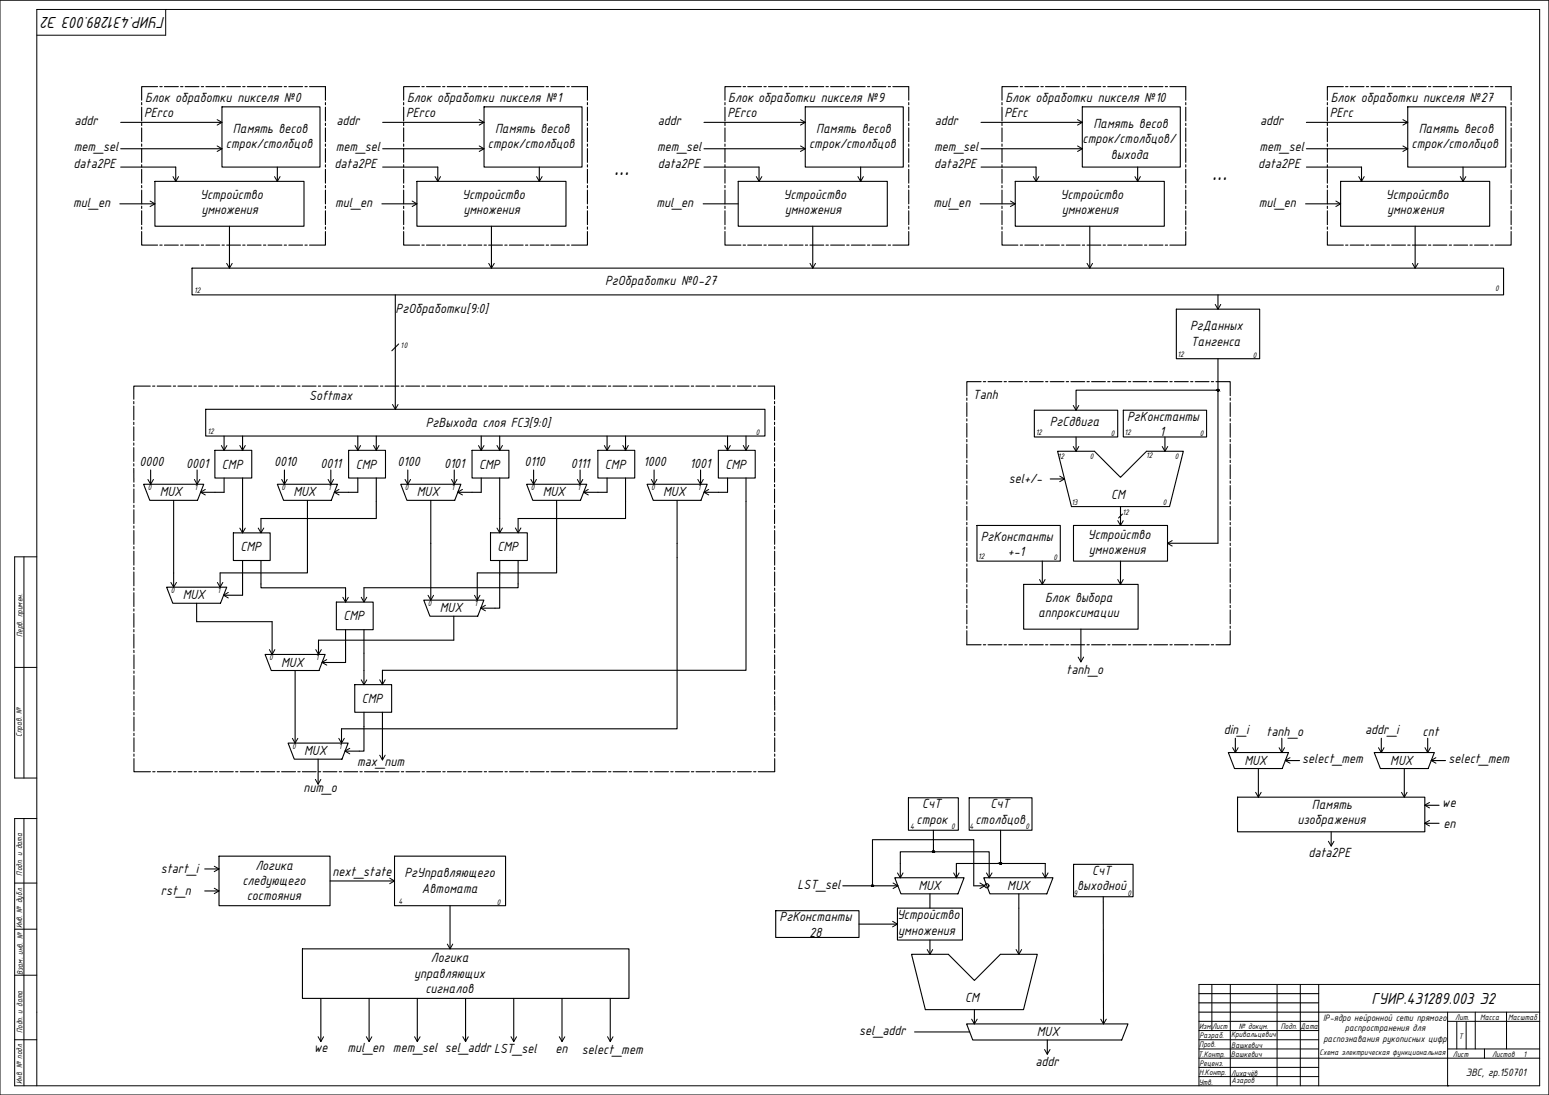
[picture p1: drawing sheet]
<svg xmlns="http://www.w3.org/2000/svg" width="841mm" height="594mm" viewBox="0 0 841 594" stroke-linecap="round" stroke-linejoin="round" font-family="sans-serif">
<!-- layer: KONTUR -->
<path d="M0 0h841v594h-841z" fill="none" stroke="#000" stroke-width=".54"/>
<g fill="none" stroke="#000" stroke-width=".54">
<path d="M90 5v14h-70M13 302v120M20 302h-12v120h12M8 362h12M13 444v145M20 444h-12v145h828v-584h-816v584M8 479h12M8 504h12M8 529h12M658 534v25M668 534v55M693 534v55"/>
<path d="M706 534v55M716 534v55M836 534h-185v55M716 549h120M786 549v40M786 554h50M801 549v20M818 549v20M8 564h12M716 574h120M786 569h50M806 569v5"/>
</g>
<path d="M791 554v15M796 554v15M651 574h65M651 569h65M651 579h65M651 564h65M651 584h65" fill="none" stroke="#000" stroke-width=".54"/>
<!-- layer: 0 -->
<circle cx="786" cy="589" r=".3" fill="#000"/>
<g fill="none" stroke="#000" stroke-width=".54">
<path d="M118 65l3 1-3 2M118 79l3 2-3 1M260 65l3 1-3 2M260 79l3 2-3 1M435 65l2 1-2 2M435 79l2 2-2 1M585 65l3 1-3 2M585 79l3 2-3 1M762 79l2 2-2 1M762 65l2 1-2 2M94 96l1 2 2-2M149 96l2 2 1-2"/>
<path d="M236 96l2 2 1-2M291 96l2 2 1-2M411 96l1 2 2-2M466 96l1 2 2-2M561 96l2 2 1-2M616 96l2 2 1-2M738 96l1 2 2-2M793 96l1 2 2-2M81 109l3 2-3 1M224 109l2 2-2 1M549 109l2 2-2 1M725 109l3 2-3 1"/>
<path d="M123 143l2 2 1-2M265 143l2 2 1-2M440 143l1 2 2-2M590 143l2 2 1-2M767 143l1 2 2-2M660 165l1 3 2-3M213 219l2 3 1-3M583 220l1 3 2-3M120 242l2 2 1-2M130 242l2 2 1-2M193 242l1 2 2-2M203 242l1 2 2-2"/>
<path d="M260 242l1 2 2-2M270 242l1 2 2-2M328 242l2 2 1-2M338 242l2 2 1-2M394 242l1 2 2-2M404 242l1 2 2-2M575 258l3 2-3 1M583 242l1 3 2-3M631 242l2 3 1-3M80 260l2 3 1-3M106 260l1 3 2-3M111 266l-2 1 2 2"/>
<path d="M153 260l1 3 2-3M178 260l2 3 1-3M184 266l-3 1 3 2M220 260l1 3 2-3M245 260l2 3 1-3M251 266l-3 1 3 2M288 260l2 3 1-3M313 260l2 3 1-3M319 266l-2 1 2 2M354 260l1 3 2-3M379 260l1 3 2-3M385 266l-3 1 3 2"/>
<path d="M130 287l2 2 1-2M140 286l2 3 1-3M270 286l1 3 2-3M280 286l1 3 2-3M607 282l1 3 2-2M636 293l-2 2 2 1M93 316l1 3 2-3M118 316l2 3 1-3M564 314l2 3 1-3M607 314l1 3 2-3M124 321l-3 2 3 1M186 324l2 3 1-3"/>
<path d="M196 324l2 3 1-3M232 323l2 3 1-3M258 323l1 3 2-3M264 328l-3 2 3 1M146 352l2 3 1-3M171 352l2 3 1-3M177 358l-2 1 2 2M585 357l2 2 1-2M196 369l2 2 1-2M206 369l2 2 1-2M159 401l1 2 2-2M184 401l1 2 2-2"/>
<path d="M190 406l-3 1 3 2M206 410l2 2 1-2M669 406l2 2 1-2M694 406l2 2 1-2M700 411l-2 2 2 1M748 406l2 2 1-2M774 406l1 2 2-2M780 411l-3 2 3 1M171 423l2 2 1-2M682 430l1 2 2-2M761 430l1 2 2-2M776 435l-2 2 2 1"/>
<path d="M721 456l2 3 1-3M776 445l-2 2 2 1M116 470l3 1-3 2M212 476l2 2-2 1M485 479l3 2-3 1M487 474l2 2 1-2M518 474l1 2 2-2M532 479l3 2-3 1M536 474l1 2 2-2M566 474l2 2 1-2M116 482l3 1-3 2M485 500l2 1-2 2"/>
<path d="M243 512l1 3 2-3M503 515l2 3 1-3M552 515l1 3 2-3M528 553l1 3 2-3M598 553l1 3 2-3M651 559h65M651 554h65M173 562l1 3 2-3M199 562l1 3 2-3M225 562l2 3 1-3M251 562l2 3 1-3M277 562l2 3 1-3"/>
<path d="M304 562l1 3 2-3M330 562l1 3 2-3M567 569l2 3 1-3"/>
</g>
<g fill="none" stroke="#000" stroke-width=".59">
<path d="M77 56v1M77 58v8M86 47h-9v7M87 47h1M89 47h8M98 47h1M101 47h7M109 47h2M112 47h7M121 58h53v33h-53zM121 47h1M123 47h8"/>
<path d="M132 47h1M134 47h8M143 47h1M146 47h7M154 47h2M157 47h7M166 47h1M168 47h9v7M177 56v1M177 58v8M219 56v1M219 58v8"/>
<path d="M228 47h-9v7M229 47h1M232 47h7M240 47h2M243 47h7M252 47h1M254 47h8M263 58h53v33h-53zM263 47h1M265 47h8M274 47h1M277 47h7"/>
<path d="M285 47h2M288 47h7M297 47h1M299 47h8M308 47h1M310 47h9v7M319 56v1M319 58v8M394 56v1M394 58v8M402 47h-8v7M403 47h2"/>
<path d="M406 47h8M415 47h1M417 47h8M426 47h1M428 47h8M437 58h53v33h-53zM437 47h1M440 47h7M448 47h2M451 47h8M460 47h1M462 47h8"/>
<path d="M471 47h1M473 47h8M482 47h1M485 47h8v7M493 56v1M493 58v8M544 56v1M544 58v8M553 47h-9v7M554 47h1M556 47h8M565 47h1"/>
<path d="M568 47h7M576 47h2M579 47h7M588 58h53v33h-53zM588 47h1M590 47h8M599 47h1M601 47h8M610 47h1M613 47h7M621 47h2M624 47h7"/>
<path d="M633 47h1M635 47h9v7M644 56v1M644 58v8M721 56v1M721 58v8M729 47h-8v7M731 47h1M733 47h8M742 47h1M744 47h8M753 47h1"/>
<path d="M756 47h7M764 58h54v33h-54zM764 47h2M767 47h7M776 47h1M778 47h8M787 47h1M789 47h8M798 47h1M801 47h7M809 47h2M812 47h8v7"/>
<path d="M820 56v1M820 58v8M66 66h55M77 67v1M77 69v8M77 78v1M177 67v1M177 69v8M177 78v1M208 66h55M219 67v1M219 69v8"/>
<path d="M219 78v1M319 67v1M319 69v8M319 78v1M382 66h55M394 67v1M394 69v8M394 78v1M493 67v1M493 69v8M493 78v1M533 66h55"/>
<path d="M544 67v1M544 69v8M544 78v1M644 67v1M644 69v8M644 78v1M709 66h55M721 67v1M721 69v8M721 78v1M820 67v1M820 69v8"/>
<path d="M820 78v1M66 91h29v7M66 81h55M77 81v7M77 89v2M77 92v7M84 98h81v25h-81zM151 91v7M177 81v7M177 89v2M177 92v7M208 91h30v7"/>
<path d="M208 81h55M219 81v7M219 89v2M219 92v7M226 98h81v25h-81zM293 91v7M319 81v7M319 89v2M319 92v7M382 91h30v7M382 81h55M394 81v7"/>
<path d="M394 89v2M394 92v7M401 98h81v25h-81zM467 91v7M493 81v7M493 89v2M493 92v7M533 91h30v7M533 81h55M544 81v7M544 89v2M544 92v7"/>
<path d="M551 98h81v25h-81zM618 91v7M644 81v7M644 89v2M644 92v7M709 91h30v7M709 81h55M721 81v7M721 89v2M721 92v7M728 98h81v25h-81zM794 91v7"/>
<path d="M820 81v7M820 89v2M820 92v7M65 111h19M77 101v1M77 103v8M77 112v1M77 114v8M177 101v1M177 103v8M177 112v1M177 114v8"/>
<path d="M207 111h19M219 101v1M219 103v8M219 112v1M219 114v8M319 101v1M319 103v8M319 112v1M319 114v8M382 111h19M394 101v1M394 103v8"/>
<path d="M394 112v1M394 114v8M493 101v1M493 103v8M493 112v1M493 114v8M532 111h19M544 101v1M544 103v8M544 112v1M544 114v8M644 101v1"/>
<path d="M644 103v8M644 112v1M644 114v8M709 111h19M721 101v1M721 103v8M721 112v1M721 114v8M820 101v1M820 103v8M820 112v1M820 114v8"/>
<path d="M77 126v7h9M77 123v1M87 133h1M89 133h8M98 133h1M101 133h7M109 133h2M112 133h7M121 133h1M123 133h8M125 123v22M132 133h1"/>
<path d="M134 133h8M143 133h1M146 133h7M154 133h2M157 133h7M166 133h1M177 126v7h-9M177 123v1M219 126v7h9M219 123v1M229 133h1M232 133h7"/>
<path d="M240 133h2M243 133h7M252 133h1M254 133h8M263 133h1M265 133h8M267 123v22M274 133h1M277 133h7M285 133h2M288 133h7M297 133h1"/>
<path d="M299 133h8M308 133h1M319 126v7h-9M319 123v1M394 126v7h8M394 123v1M403 133h2M406 133h8M415 133h1M417 133h8M426 133h1M428 133h8"/>
<path d="M437 133h1M440 133h7M441 123v22M448 133h2M451 133h8M460 133h1M462 133h8M471 133h1M473 133h8M482 133h1M493 126v7h-8M493 123v1"/>
<path d="M544 126v7h9M544 123v1M554 133h1M556 133h8M565 133h1M568 133h7M576 133h2M579 133h7M588 133h1M590 133h8M592 123v22M599 133h1"/>
<path d="M601 133h8M610 133h1M613 133h7M621 133h2M624 133h7M633 133h1M644 126v7h-9M644 123v1M721 126v7h8M721 123v1M731 133h1M733 133h8"/>
<path d="M742 133h1M744 133h8M753 133h1M756 133h7M764 133h2M767 133h7M768 123v22M776 133h1M778 133h8M787 133h1M789 133h8M798 133h1"/>
<path d="M801 133h7M809 133h2M820 126v7h-8M820 123v1M104 145h712v15h-712zM215 160v62M661 160v8M639 168h45v27h-45zM216 187l-3 3M661 195v100h-27M73 218v1M82 209h-9v8"/>
<path d="M83 209h1M85 209h8M94 209h1M97 209h7M105 209h2M108 209h7M117 209h1M119 209h8M128 209h1M130 209h8M139 209h1M142 209h7"/>
<path d="M150 209h2M153 209h7M162 209h1M164 209h8M173 209h1M175 209h8M184 209h1M187 209h7M195 209h2M198 209h7M207 209h1M209 209h8"/>
<path d="M218 209h1M220 209h8M229 209h1M232 209h7M240 209h2M243 209h7M252 209h1M254 209h8M263 209h1M265 209h8M274 209h1M277 209h7"/>
<path d="M285 209h2M288 209h7M297 209h1M299 209h8M308 209h1M310 209h8M319 209h1M322 209h7M330 209h2M333 209h7M342 209h1M344 209h8"/>
<path d="M353 209h1M355 209h8M364 209h1M367 209h7M375 209h2M378 209h7M387 209h1M389 209h8M398 209h1M400 209h8M409 209h1M412 209h9v8"/>
<path d="M421 218v1M525 216v1M525 218v8M533 207h-8v8M534 207h1M536 207h8M545 207h1M548 207h7M556 207h2M559 207h7M568 207h1M570 207h8"/>
<path d="M579 207h1M581 207h8M590 207h1M593 207h7M601 207h2M604 207h7M613 207h1M615 207h8M624 207h1M626 207h8M635 207h1M638 207h7"/>
<path d="M646 207h2M649 207h7M658 207h1M660 207h8v8M661 212h-77v11M668 216v1M668 218v8M73 220v8M73 229v1M73 232v7M112 222h303v15h-303zM122 237v7"/>
<path d="M132 237v7M194 237v7M204 237v7M261 237v7M271 237v7M330 237v7M340 237v7M395 237v7M405 237v7M421 220v8M421 229v1M421 232v7"/>
<path d="M525 227v1M525 230v7M525 238v2M562 223h45v14h-45zM584 237v8M610 223h45v14h-45zM633 237v8M668 227v1M668 230v7M668 238v2M73 240v2M73 243v7"/>
<path d="M73 252v1M73 254v8M82 255v8M107 255v8M117 244h20v15h-20zM122 259v8h-13M132 259v30M154 255v8M180 255v8M189 244h20v15h-20zM194 259v8h-12M204 259v22h-62v8"/>
<path d="M221 255v8M247 255v8M256 244h20v15h-20zM261 259v8h-12M271 259v30M290 255v8M315 255v8M325 244h20v15h-20zM330 259v8h-13M340 259v22h-59v8M355 255v8M380 255v8"/>
<path d="M390 244h20v15h-20zM395 259v8h-13M405 259v105h-197v7M421 240v2M421 243v7M421 252v1M421 254v8M525 241v7M525 250v1M525 252v8M570 260h8M574 245h20l14 14 15-14h19l-7 30h-53z"/>
<path d="M668 241v7M668 250v1M668 252v8M73 263v1M73 265v8M73 274v1M73 277v7M78 263h33l-4 8h-26zM94 271v48M151 263h32l-3 8h-26zM167 271v40h-47v8M218 263h32l-3 8h-26z"/>
<path d="M234 271v55M286 263h33l-4 8h-26zM302 271v40h-43v15M351 263h33l-3 8h-26zM368 271v124h-183v8M421 263v1M421 265v8M421 274v1M421 277v7M525 261v1M525 263v8M525 272v1"/>
<path d="M525 275v7M608 275v10M609 279l-2 2M668 261v1M668 263v8M668 272v1M668 275v7M73 285v2M73 288v7M73 297v1M73 299v8M127 289h20v15h-20z"/>
<path d="M266 289h20v15h-20zM421 285v2M421 288v7M421 297v1M421 299v8M525 283v2M525 286v7M525 295v1M525 297v8M530 285h46v19h-46zM583 285h51v19h-51zM668 283v2"/>
<path d="M668 286v7M668 295v1M668 297v8M73 308v1M73 310v8M73 319v1M90 319h33l-3 8h-26zM132 304v19h-11M142 304v15h46v8M271 304v26h-10M281 304v15h-83v8M421 308v1"/>
<path d="M421 310v8M421 319v1M525 306v1M525 308v8M525 317v1M525 320v7M556 317h62v24h-62zM566 304v13M608 304v13M668 306v1M668 308v8M668 317v1"/>
<path d="M668 320v7M73 322v7M73 330v2M73 333v7M107 327v10h41v18M183 327h20v15h-20zM230 326h33l-4 8h-26zM246 334v13h-73v8M421 322v7M421 330v2M421 333v7M525 328v2"/>
<path d="M525 331v7M525 340v1M668 328v2M668 331v7M668 340v1M73 353v1M73 342v1M73 344v8M73 355v8M144 355h33l-4 9h-26zM188 342v17h-13M198 342v29"/>
<path d="M421 342v1M421 344v8M421 353v1M421 355v8M525 342v8h8M534 350h1M536 350h8M545 350h1M548 350h7M556 350h2M559 350h7M568 350h1"/>
<path d="M570 350h8M579 350h1M581 350h8M587 341v18M590 350h1M593 350h7M601 350h2M604 350h7M613 350h1M615 350h8M624 350h1M626 350h8"/>
<path d="M635 350h1M638 350h7M646 350h2M649 350h7M658 350h1M668 342v8h-8M73 364v1M73 367v7M73 375v2M73 378v7M160 364v39M193 371h20v15h-20z"/>
<path d="M421 364v1M421 367v7M421 375v2M421 378v7M73 387v1M73 389v8M73 398v1M198 386v22h-11M208 386v26M421 387v1M421 389v8M421 398v1"/>
<path d="M73 412v7h9M73 400v8M73 409v1M83 419h1M85 419h8M94 419h1M97 419h7M105 419h2M108 419h7M117 419h1M119 419h8M128 419h1"/>
<path d="M130 419h8M139 419h1M142 419h7M150 419h2M153 419h7M156 403h33l-3 9h-26zM162 419h1M164 419h8M173 412v13M173 419h1M175 419h8M184 419h1"/>
<path d="M187 419h7M195 419h2M198 419h7M207 419h1M209 419h8M218 419h1M220 419h8M229 419h1M232 419h7M240 419h2M243 419h7M252 419h1"/>
<path d="M254 419h8M263 419h1M265 419h8M274 419h1M277 419h7M285 419h2M288 419h7M297 419h1M299 419h8M308 419h1M310 419h8M319 419h1"/>
<path d="M322 419h7M330 419h2M333 419h7M342 419h1M344 419h8M353 419h1M355 419h8M364 419h1M367 419h7M375 419h2M378 419h7M387 419h1"/>
<path d="M389 419h8M398 419h1M400 419h8M409 419h1M421 412v7h-9M421 400v8M421 409v1M667 408h33l-4 9h-26zM671 401v7M683 417v15M696 401v7M698 413h8"/>
<path d="M746 408h33l-4 9h-26zM750 401v7M762 417v15M775 401v7M777 413h8M493 433h27v17h-27zM526 433h34v17h-34zM672 432h102v19h-102zM774 437h7M507 450v12M543 450v18h-24v8M723 451v8"/>
<path d="M774 447h7M111 471h8M119 464h60v27h-60zM179 478h35M214 464h60v27h-60zM486 476h37l-3 9h-31zM489 476v-14h48v14M534 476h38l-4 9h-31zM543 468h25v8M583 469h32v18h-32zM111 483h8M244 491v24"/>
<path d="M421 494h45v15h-45zM458 481h30M474 481v-25h55v25h6M487 493h36v17h-36zM505 485v8M553 485v33M599 487v69M164 515h178v27h-178zM466 501h21M495 518h20l14 14 14-14h20l-7 30h-54zM505 510v8M651 539h65"/>
<path d="M174 542v23M200 542v23M227 542v23M253 542v23M279 542v23M305 542v23M331 542v23M497 560h29M525 556h87l-3 8h-81zM529 548v8M651 544h65M651 549h65"/>
<path d="M569 564v8"/>
<circle cx="661" cy="212" r=".4"/>
<circle cx="507" cy="462" r=".4"/>
<circle cx="543" cy="468" r=".4"/>
<circle cx="474" cy="481" r=".4"/>
<circle cx="536" cy="481" r="1.1"/>
</g>
<g fill="#000" stroke="#000" stroke-width=".54">
<path d="M661 211h1zM661 212h1zM543 469h1zM473 481h1zM473 480h1z"/>
<path d="M661 211h1zM661 211h1z"/>
<path d="M661 211h1zM661 211h1z"/>
<path d="M661 211h1zM661 211h1z"/>
<path d="M661 212h1zM661 212h1zM661 212h1z"/>
<path d="M661 211h1zM661 211h1zM661 211h1z"/>
<path d="M661 211l1 1zM661 211l1 1z"/>
<path d="M661 212h1zM661 212h1zM661 212h1zM661 212h1z"/>
<path d="M661 212h1zM661 212h1z"/>
<path d="M661 212h1zM661 212h1z"/>
<path d="M661 212h1zM661 212h1zM661 212h1zM661 212h1z"/>
<path d="M661 212h1zM661 212h1z"/>
<path d="M661 212h1zM661 212h1z"/>
<path d="M661 212h1zM661 212h1z"/>
<path d="M661 212h1zM661 212h1zM661 212h1zM661 212h1z"/>
<path d="M661 212h1zM661 212h1z"/>
<path d="M506 462h1zM506 462h1z"/>
<path d="M506 462h1zM506 462h1z"/>
<path d="M506 462h1zM506 462h1z"/>
<path d="M506 462h1zM506 462h1z"/>
<path d="M506 462h1zM506 462h1zM506 462h1zM506 462h1z"/>
<path d="M506 462h1zM506 462h1z"/>
<path d="M543 468h1zM543 468h1z"/>
<path d="M543 468h1zM543 468h1z"/>
<path d="M543 468h1zM543 468h1z"/>
<path d="M543 468h1zM543 468h1z"/>
<path d="M543 469h1zM543 469h1z"/>
<path d="M543 469h1zM543 469h1z"/>
<path d="M543 468h1zM543 468h1z"/>
<path d="M543 468h1zM543 468h1z"/>
<path d="M543 468h1zM543 468h1z"/>
<path d="M543 469h1zM543 469h1z"/>
<path d="M543 469h1zM543 469h1z"/>
<path d="M543 469h1zM543 469h1z"/>
<path d="M543 468h1zM543 468h1z"/>
<path d="M543 468h1zM543 468h1z"/>
<path d="M543 468h1zM543 468h1z"/>
<path d="M543 468l1 1zM543 468l1 1z"/>
<path d="M543 469h1zM543 469h1zM543 469h1zM543 469h1z"/>
<path d="M543 469h1zM543 469h1z"/>
<path d="M473 480h1zM473 480h1z"/>
<path d="M473 481h1zM473 481h1z"/>
<path d="M473 480h1zM473 480h1z"/>
<path d="M473 480h1zM473 480h1z"/>
<path d="M473 481h1zM473 481h1z"/>
<path d="M473 480h1zM473 480h1z"/>
<path d="M473 480h1zM473 480h1zM473 480h1z"/>
<path d="M473 481h1zM473 481h1z"/>
<path d="M473 481h1zM473 481h1z"/>
<path d="M473 480h1zM473 480h1z"/>
<path d="M473 480h1zM473 480h1z"/>
<path d="M473 481h1zM473 481h1zM473 481h1z"/>
<path d="M473 481h1zM473 481h1z"/>
<path d="M473 480l1 1zM473 480l1 1zM473 481h1zM473 481h1z"/>
<path d="M473 481h1zM473 481h1z"/>
<path d="M473 481h1zM473 481h1z"/>
<path d="M473 481h1zM473 481h1z"/>
</g>
<g font-size="15.5">
<text x="333" y="95">...</text>
<text x="658" y="98">...</text>
</g>
<g font-size="9.3">
<text x="90" y="9" transform="rotate(-180 90 9)">ГУИР.431289.003 Э2</text>
<text x="745" y="545">ГУИР.431289.003 Э2</text>
</g>
<g font-size="7.8">
<text x="79" y="55">Блок обработки пикселя №0</text>
<text x="221" y="55">Блок обработки пикселя №1</text>
<text x="395" y="55">Блок обработки пикселя №9</text>
<text x="546" y="55">Блок обработки пикселя №10</text>
<text x="723" y="55">Блок обработки пикселя №27</text>
<text x="78" y="63">PErco</text>
<text x="220" y="63">PErco</text>
<text x="395" y="63">PErco</text>
<text x="545" y="63">PErc</text>
<text x="722" y="63">PErc</text>
<text x="40" y="68">addr</text>
<text x="183" y="68">addr</text>
<text x="357" y="68">addr</text>
<text x="508" y="68">addr</text>
<text x="594" y="69">Память весов</text>
<text x="684" y="68">addr</text>
<text x="126" y="72">Память весов</text>
<text x="269" y="72">Память весов</text>
<text x="443" y="72">Память весов</text>
<text x="588" y="78">строк/столбцов/</text>
<text x="770" y="72">Память весов</text>
<text x="40" y="82">mem_sel</text>
<text x="123" y="80">строк/столбцов</text>
<text x="182" y="82">mem_sel</text>
<text x="265" y="80">строк/столбцов</text>
<text x="357" y="82">mem_sel</text>
<text x="439" y="80">строк/столбцов</text>
<text x="507" y="82">mem_sel</text>
<text x="684" y="82">mem_sel</text>
<text x="766" y="80">строк/столбцов</text>
<text x="603" y="86">выхода</text>
<text x="40" y="91">data2PE</text>
<text x="182" y="91">data2PE</text>
<text x="357" y="91">data2PE</text>
<text x="507" y="91">data2PE</text>
<text x="683" y="91">data2PE</text>
<text x="109" y="108">Устройство</text>
<text x="251" y="108">Устройство</text>
<text x="425" y="108">Устройство</text>
<text x="576" y="108">Устройство</text>
<text x="753" y="108">Устройство</text>
<text x="40" y="112">mul_en</text>
<text x="182" y="112">mul_en</text>
<text x="356" y="112">mul_en</text>
<text x="507" y="112">mul_en</text>
<text x="684" y="112">mul_en</text>
<text x="109" y="116">умножения</text>
<text x="252" y="116">умножения</text>
<text x="426" y="116">умножения</text>
<text x="576" y="116">умножения</text>
<text x="753" y="116">умножения</text>
<text x="329" y="154">РгОбработки №0-27</text>
<text x="215" y="170">РгОбработки[9:0]</text>
<text x="646" y="179">РгДанных</text>
<text x="646" y="187">Тангенса</text>
<text x="168" y="217">Softmax</text>
<text x="528" y="217">Tanh</text>
<text x="231" y="232">РгВыхода слоя FC3[9:0]</text>
<text x="570" y="231">РгСдвига</text>
<text x="612" y="228">РгКонстанты</text>
<text x="630" y="237">1</text>
<text x="76" y="253">0000</text>
<text x="101" y="254">0001</text>
<text x="121" y="254">CMP</text>
<text x="149" y="253">0010</text>
<text x="174" y="254">0011</text>
<text x="193" y="254">CMP</text>
<text x="216" y="253">0100</text>
<text x="241" y="254">0101</text>
<text x="260" y="254">CMP</text>
<text x="285" y="253">0110</text>
<text x="310" y="254">0111</text>
<text x="328" y="254">CMP</text>
<text x="349" y="253">1000</text>
<text x="375" y="254">1001</text>
<text x="394" y="254">CMP</text>
<text x="548" y="262">sel+/-</text>
<text x="87" y="269">MUX</text>
<text x="159" y="269">MUX</text>
<text x="226" y="269">MUX</text>
<text x="295" y="269">MUX</text>
<text x="360" y="269">MUX</text>
<text x="603" y="271">СМ</text>
<text x="533" y="293">РгКонстанты</text>
<text x="591" y="292">Устройство</text>
<text x="131" y="299">CMP</text>
<text x="270" y="299">CMP</text>
<text x="547" y="302">+-1</text>
<text x="591" y="301">умножения</text>
<text x="99" y="325">MUX</text>
<text x="567" y="326">Блок выбора</text>
<text x="239" y="332">MUX</text>
<text x="564" y="335">аппроксимации</text>
<text x="186" y="337">CMP</text>
<text x="153" y="362">MUX</text>
<text x="579" y="366">tanh_o</text>
<text x="196" y="381">CMP</text>
<text x="664" y="398">din_i</text>
<text x="687" y="399">tanh_o</text>
<text x="741" y="398">addr_i</text>
<text x="772" y="399">cnt</text>
<text x="165" y="410">MUX</text>
<text x="707" y="414">select_mem</text>
<text x="786" y="414">select_mem</text>
<text x="194" y="415">max_num</text>
<text x="676" y="415">MUX</text>
<text x="755" y="415">MUX</text>
<text x="165" y="430">num_o</text>
<text x="501" y="439">СчТ</text>
<text x="538" y="439">СчТ</text>
<text x="712" y="439">Память</text>
<text x="783" y="438">we</text>
<text x="498" y="447">строк</text>
<text x="530" y="447">столбцов</text>
<text x="704" y="447">изображения</text>
<text x="784" y="449">en</text>
<text x="710" y="465">data2PE</text>
<text x="87" y="474">start_i</text>
<text x="139" y="472">Логика</text>
<text x="181" y="475">next_state</text>
<text x="220" y="476">РгУправляющего</text>
<text x="593" y="475">СчТ</text>
<text x="87" y="486">rst_n</text>
<text x="132" y="480">следующего</text>
<text x="229" y="484">Автомата</text>
<text x="433" y="482">LST_sel</text>
<text x="499" y="483">MUX</text>
<text x="547" y="483">MUX</text>
<text x="585" y="483">выходной</text>
<text x="134" y="489">состояния</text>
<text x="423" y="500">РгКонстанты</text>
<text x="487" y="499">Устройство</text>
<text x="439" y="508">28</text>
<text x="488" y="507">умножения</text>
<text x="234" y="522">Логика</text>
<text x="225" y="530">управляющих</text>
<text x="231" y="539">сигналов</text>
<text x="524" y="543">СМ</text>
<text x="467" y="561">sel_addr</text>
<text x="563" y="562">MUX</text>
<text x="170" y="571">we</text>
<text x="189" y="571">mul_en mem_sel sel_addrLST_sel</text>
<text x="302" y="571">en</text>
<text x="316" y="572">select_mem</text>
<text x="562" y="578">addr</text>
</g>
<text font-size="6.2" x="796" y="584">ЭВС, гр.150701</text>
<g font-size="5.4">
<text x="718" y="554">IP-ядро нейронной сети прямого</text>
<text x="730" y="560">распространения для</text>
<text x="719" y="565">распознавания рукописных цифр</text>
</g>
<g font-size="4.7">
<text x="105" y="159">12</text>
<text x="812" y="158">0</text>
<text x="218" y="189">10</text>
<text x="639" y="194">12</text>
<text x="680" y="194">0</text>
<text x="113" y="236">12</text>
<text x="410" y="236">0</text>
<text x="562" y="236">12</text>
<text x="603" y="236">0</text>
<text x="611" y="236">12</text>
<text x="651" y="236">0</text>
<text x="574" y="249">12</text>
<text x="592" y="249">0</text>
<text x="622" y="249">12</text>
<text x="638" y="249">0</text>
<text x="80" y="266">0</text>
<text x="106" y="266">1</text>
<text x="153" y="266">0</text>
<text x="178" y="266">1</text>
<text x="220" y="266">0</text>
<text x="245" y="266">1</text>
<text x="288" y="266">0</text>
<text x="313" y="266">1</text>
<text x="354" y="266">0</text>
<text x="379" y="266">1</text>
<text x="582" y="274">13</text>
<text x="631" y="274">0</text>
<text x="609" y="279">12</text>
<text x="531" y="303">12</text>
<text x="572" y="304">0</text>
<text x="93" y="322">0</text>
<text x="118" y="322">1</text>
<text x="232" y="329">0</text>
<text x="258" y="329">1</text>
<text x="12" y="346" transform="rotate(-90 12 346)">Перв. примен.</text>
<text x="146" y="358">0</text>
<text x="171" y="358">1</text>
<text x="12" y="400" transform="rotate(-90 12 400)">Справ. №</text>
<text x="159" y="406">0</text>
<text x="184" y="406">1</text>
<text x="494" y="450">4</text>
<text x="516" y="450">0</text>
<text x="526" y="450">4</text>
<text x="557" y="450">0</text>
<text x="12" y="475" transform="rotate(-90 12 475)">Подп. и дата</text>
<text x="583" y="486">9</text>
<text x="216" y="490">4</text>
<text x="270" y="491">0</text>
<text x="612" y="486">0</text>
<text x="12" y="504" transform="rotate(-90 12 504)">Инв. № дубл.</text>
<text x="12" y="529" transform="rotate(-90 12 529)">Взам. инв. №</text>
<text x="790" y="553">Лит.</text>
<text x="804" y="553">Масса</text>
<text x="819" y="554">Масштаб</text>
<text x="12" y="561" transform="rotate(-90 12 561)">Подп. и дата</text>
<text x="651" y="558">Изм.</text>
<text x="651" y="563">Разраб.</text>
<text x="658" y="559">Лист</text>
<text x="668" y="563">Кривальцевич</text>
<text x="673" y="558">№ докум.</text>
<text x="695" y="558">Подп.</text>
<text x="706" y="558">Дата</text>
<text x="792" y="564">Т</text>
<text x="651" y="568">Пров.</text>
<text x="668" y="569">Вашкевич</text>
<text x="650" y="573">Т.Контр.</text>
<text x="668" y="574">Вашкевич</text>
<text x="716" y="572">Схема электрическая функциональная</text>
<text x="789" y="573">Лист</text>
<text x="810" y="573">Листов</text>
<text x="827" y="573">1</text>
<text x="651" y="578">Реценз.</text>
<text x="651" y="583">Н.Контр.</text>
<text x="669" y="584">Лихачёв</text>
<text x="669" y="588">Азаров</text>
<text x="12" y="588" transform="rotate(-90 12 588)">Инв. № подл.</text>
<text x="651" y="588">Утв.</text>
</g>
</svg>
